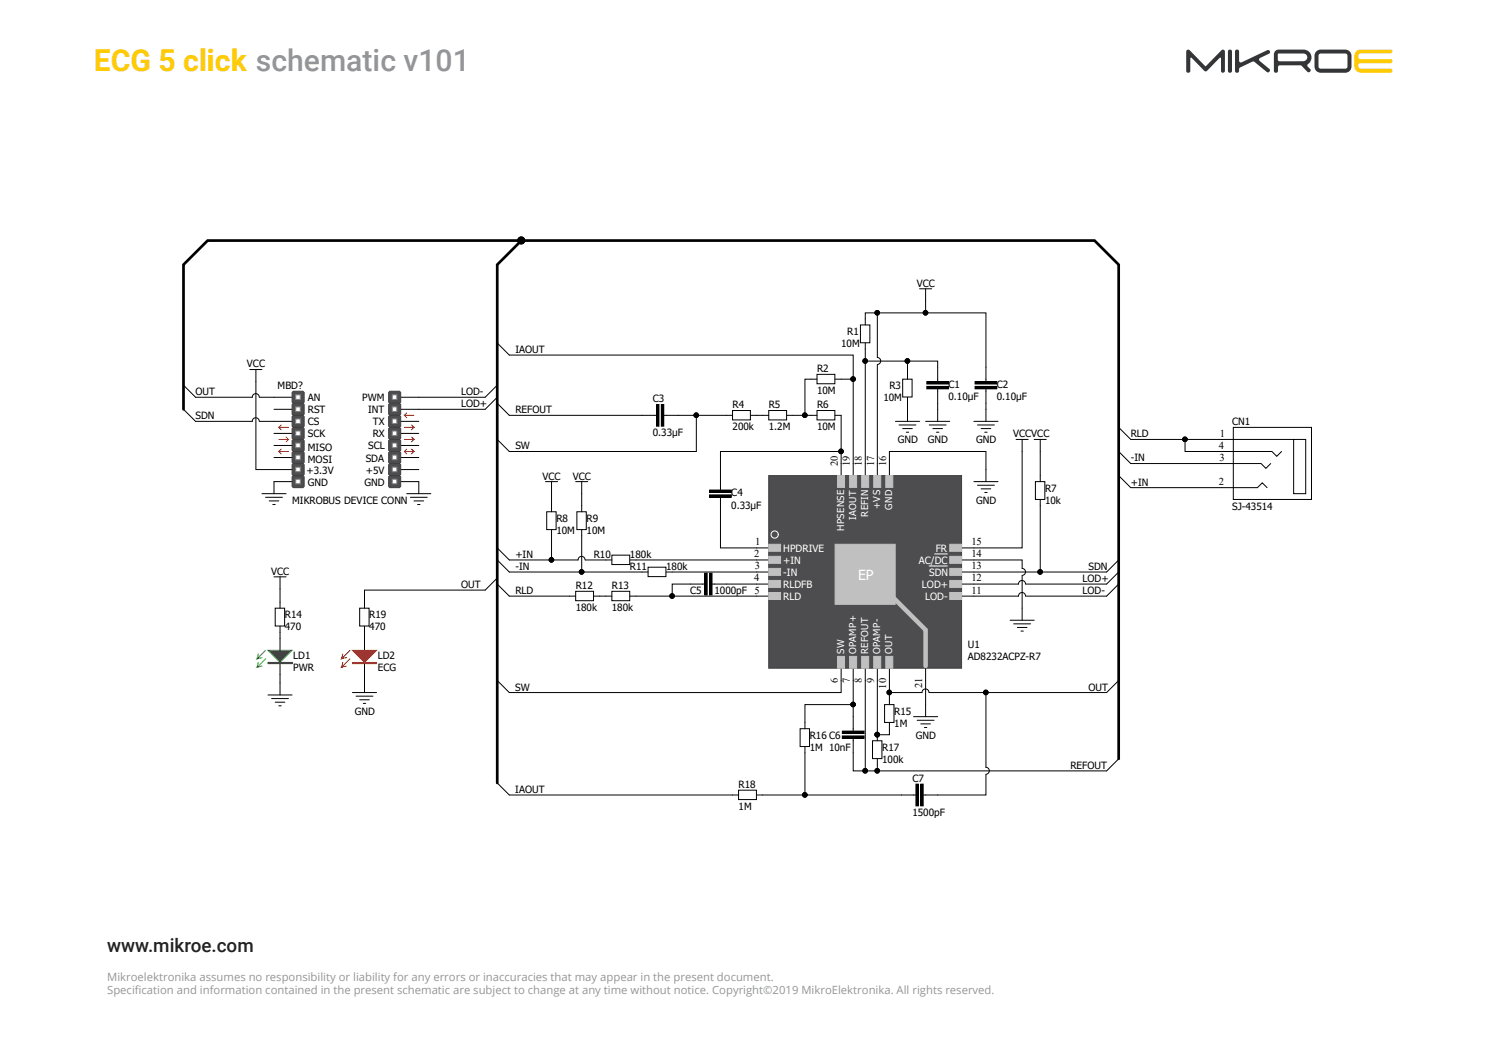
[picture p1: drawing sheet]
<svg xmlns="http://www.w3.org/2000/svg" width="420mm" height="297mm" viewBox="0 0 420 297" stroke-linecap="round" stroke-linejoin="round" font-family="sans-serif">
<path d="M381 14.4l1.3-.5h8.4a.54 .54 0 0 1 .5 .5 .54 .54 0 0 1-.5 .6h-8.6a.9 .9 0 0 0-.5 .8 .9 .9 0 0 0 .5 .8h8.6a.58 .58 0 0 1 .5 .6 .58 .58 0 0 1-.5 .6h-8.6a.8 .8 0 0 0-.5 .8 .8 .8 0 0 0 .7 .7h8.4a.55 .55 0 0 1 .5 .5 .55 .55 0 0 1-.5 .6h-8.4a1.74 1.74 0 0 1-1.8-1.8v-3.3z" fill-rule="evenodd" fill="#ffcb05"/>
<path d="M359 15.1l7.2-.1a1.09 1.09 0 0 1 1.1 1.1 1.09 1.09 0 0 1-1.1 1.1h-6.9l-.3-.5zM358.4 14.2l-.5 1.1v4.6a.58 .58 0 0 0 .6 .5 .58 .58 0 0 0 .5-.5l.1-1.2 .3-.3h5.9l.4 .1a4 4 0 0 0 2.1 1.8l.4-.5-.4-.7a.72 .72 0 0 1-.5-.6 .72 .72 0 0 1 .5-.7 2.22 2.22 0 0 0 .5-2.5 2.22 2.22 0 0 0-2.1-1.4h-6.9zM347.1 14.1l-.1 .3v5.5a.58 .58 0 0 0 .5 .5 .58 .58 0 0 0 .6-.5v-.7l.3-.2 3.7-1.7 3.8 2.9a.57 .57 0 0 0 .7-.1 .57 .57 0 0 0 0-.7l-2.7-2.3-.2-.4 .3-.4 2.5-1.2a.56 .56 0 0 0 .2-.7 .56 .56 0 0 0-.7-.3l-7.3 3.5-.6-.4v-3l-.5-.3zM345.1 14.1l-.1 .3v5.5a.58 .58 0 0 0 .5 .5 .58 .58 0 0 0 .6-.5v-5.5l-.3-.4zM369.8 14.4l.9-.4 7.2-.1a1.74 1.74 0 0 1 1.8 1.8v3a1.74 1.74 0 0 1-1.8 1.7h-6.8a1.74 1.74 0 0 1-1.8-1.7v-3.4zM370.6 15.2l-.2 .5v3l.3 .5 7.2 .1 .6-.3 .1-3.3-.4-.6-7.1-.1zM333.4 14.1l-.1 .4v5.4a.58 .58 0 0 0 .5 .5 .58 .58 0 0 0 .6-.5v-3.5l.3-.2 3.6 3.7 .4 .2 .4-.2 3.5-3.6 .3-.1 .1 3.7a.55 .55 0 0 0 .6 .5 .55 .55 0 0 0 .5-.5v-5.4l-.3-.5-.6 .1-4.5 4.5-4.5-4.5-.4-.2z" fill-rule="evenodd" fill="#343537"/>
<g fill="none" stroke="#000" stroke-width=".28">
<path d="M70.2 103.8h3.4M71.9 103.8v3.4M73.6 138.7h6.8M74.6 139.7h4.7M77 135.3v3.4M114.3 138.7h6.7M115.3 139.7h4.7M117.7 135.3v3.4M75.6 140.7h2.7M76.6 141.8h.7M116.3 140.7h2.7M117.3 141.8h.7"/>
<path d="M77 162.1h3.4M77.3 170.9h2.7v5h-2.7zM78.7 162.1v3.4M78.7 169.2v1.7M78.7 176v1.7M78.7 179.4v3.3M75.3 195.3h6.8M76.3 196.3h4.7M77.3 197.3h2.7M78.3 198.3h.7M78.7 186.1v3.4M78.7 191.9v3.4"/>
</g>
<path d="M75.3 186.3h6.8" fill="none" stroke="#00bf00" stroke-width=".34"/>
<path d="M75.3 186.1h6.8v.4h-6.8z" fill="none" stroke="#00bf00" stroke-width=".28"/>
<path d="M75.3 182.7h6.8l-3.4 3.4z" fill="#00bf00"/>
<path d="M72.6 186.1l-.4 1.4M72.6 183.8l-.4 1.3M74.6 185.1l-2.4 2.4 1.4-.4M74.6 182.7l-2.4 2.4 1.4-.3M75.3 182.7h6.8l-3.4 3.4z" fill="none" stroke="#00bf00" stroke-width=".28"/>
<path d="M216 133.6h54.1v54.2h-54.1z" fill="#4d4d4f" stroke="#443c3e" stroke-width=".28"/>
<g fill="none" stroke="#000" stroke-width=".28">
<path d="M139.7 96.4l3.4 3.4M241.7 91.3h2.7v5h-2.7zM243.1 89.6v1.7M243.1 96.4v1.7M258.3 81.1h3.4M260 81.1v3.4M51.6 108.2l3.3 3.4M51.6 115l3.3 3.4M139.7 113.3l3.4 3.4M139.7 111.6l-3.4 3.4M139.7 108.2l-3.4 3.4M180.4 116.7h4"/>
<path d="M184.4 113.7h.7v6.1h-.7zM185.8 113.7h.7v6.1h-.7zM186.5 116.7h4M204.1 116.7h1.7M205.8 115.3h5v2.7h-5zM210.9 116.7h1.7M214.3 116.7h1.7M216 115.3h5v2.7h-5zM221.1 116.7h1.6M227.8 116.7h1.7M227.8 106.5h1.7M229.5 115.3h5v2.7h-5z"/>
<path d="M229.5 105.2h5v2.6h-5zM234.6 116.7h1.7M234.6 106.5h1.7M251.6 118.4h6.7M252.6 119.4h4.7M253.6 106.5h2.6v5.1h-2.6zM255 104.8v1.7M255 111.6v1.7M255 115v3.4M260 118.4h6.8M260.4 108.6h6.1v.7h-6.1zM260.4 107.2h6.1v.7h-6.1z"/>
<path d="M261.1 119.4h4.7M263.4 103.2v4M263.4 109.3v4M263.4 115v3.4M273.6 118.4h6.8M273.9 108.6h6.1v.7h-6.1zM273.9 107.2h6.1v.7h-6.1zM274.6 119.4h4.8M277 103.2v4M277 109.3v4M277 115v3.4M139.7 123.5l3.4 3.4"/>
<path d="M199.4 139.1h6.1v.6h-6.1zM199.4 137.7h6.1v.7h-6.1zM202.4 133.6v4.1M202.4 139.7v4.1M236.3 130.2v3.4M239.7 130.2v3.4M243.1 130.2v3.4M246.5 130.2v3.4M249.9 130.2v3.4M253.6 120.4h2.7M254.6 121.4h.7M262.1 120.4h2.7"/>
<path d="M263.1 121.4h.7M273.6 135.3h6.8M274.6 136.3h4.8M275.6 120.4h2.7M275.6 137.4h2.7M276.6 121.4h.7M276.6 138.4h.7M277 131.9v3.4M285.5 123.5h3.4M287.2 123.5v3.4M290.5 123.5h3.4M290.9 135.3h2.6v5h-2.6z"/>
<path d="M292.2 123.5v3.4M292.2 133.6v1.7M314.3 120.1l3.4 3.4M314.3 126.9l3.4 3.3M314.3 133.6l3.4 3.4M343.1 123.5h23.7v15.2h-3.4v-15.2M343.1 126.9h14.2l1.4 1.3 1.3-1.3M343.1 137h10.2l1.3-1.3 1.4 1.3M343.1 130.2h11.2l1.3 1.4 1.4-1.4M346.5 120.1h21.9v20.2h-21.9zM139.7 154l3.4 3.3M139.7 157.3l3.4 3.4"/>
<path d="M153.6 143.8h2.6v5h-2.6zM154.9 142.1v1.7M154.9 148.9v1.7M162.1 143.8h2.6v5h-2.6zM163.4 142.1v1.7M163.4 148.9v1.7M170.2 157.3h1.7M171.9 156h5v2.6h-5zM177 157.3h1.7M182.1 159.4h5v2.6h-5zM212.6 154h3.4M212.6 157.3h3.4"/>
<path d="M270.2 154h3.4M270.2 157.3h3.4M292.2 140.4v1.7M314.3 157.3l-3.4 3.4M102.4 179.4v3.3M139.7 164.1l3.4 3.4M160 167.5h1.7M161.7 166.1h5v2.7h-5zM166.8 167.5h1.7M170.2 167.5h1.7M171.9 166.1h5v2.7h-5zM177 167.5h1.7"/>
<path d="M180.4 160.7h1.7M187.2 160.7h1.6M193.9 164.1h4.1M198 161.1h.7v6.1h-.7zM199.4 161.1h.6v6.1h-.6zM200 164.1h4.1M212.6 160.7h3.4M212.6 164.1h3.4M212.6 167.5h3.4M270.2 160.7h3.4M270.2 164.1h3.4M270.2 167.5h3.4"/>
<path d="M314.3 160.7l-3.4 3.4M314.3 164.1l-3.4 3.4M102.4 186.1v3.4M139.7 191.2l3.4 3.4M236.3 187.8v3.4M239.7 187.8v3.4M243.1 187.8v3.4M246.5 187.8v3.4M248.5 198h2.7v5h-2.7zM249.9 187.8v3.4M249.9 196.3v1.7M260 187.8v3.4"/>
<path d="M260 198v3.4M314.3 191.2l-3.4 3.4M139.7 220l3.4 3.4M224.8 204.8h2.6v5h-2.6zM226.1 203.1v1.7M226.1 209.8v1.7M236.6 205.4h6.1v.7h-6.1zM236.6 206.8h6.1v.7h-6.1zM239.7 201.4v4M239.7 207.5v4M245.1 208.1h2.7v5.1h-2.7zM246.5 206.4v1.7"/>
<path d="M246.5 213.2v1.7M249.9 203.1v1.7M256.6 201.4h6.8M257.7 202.4h4.7M258.7 203.4h2.7M259.7 204.4h.7M314.3 213.2l-3.4 3.4M205.8 223.4h1.7M207.5 222h5v2.7h-5zM212.6 223.4h1.7M253.3 223.4h4M257.3 220.3h.7v6.1h-.7z"/>
<path d="M258.7 220.3h.7v6.1h-.7zM259.4 223.4h4"/>
</g>
<g fill="none" stroke="#fff" stroke-width=".28">
<path d="M261 159h3.4M262.6 155.6h1.8M264.5 159h1.6M264.5 155.6h1.6"/>
<circle cx="217.6" cy="150.2" r="1.02"/>
</g>
<g fill="#c0c0c0" stroke="#c0c0c0" stroke-width=".28">
<path d="M234.6 152.9h16.9v16.9h-16.9z"/>
<path d="M248.8 133.6h2v3.4h-2z"/>
<path d="M245.5 133.6h1.9v3.4h-1.9z"/>
<path d="M242.1 133.6h1.9v3.4h-1.9z"/>
<path d="M238.7 133.6h1.9v3.4h-1.9z"/>
<path d="M235.3 133.6h2v3.4h-2z"/>
<path d="M216 166.5h3.3v2h-3.3z"/>
<path d="M216 163.1h3.3v2h-3.3z"/>
<path d="M216 159.7h3.3v2h-3.3z"/>
<path d="M216 156.3h3.3v2h-3.3z"/>
<path d="M216 152.9h3.3v2h-3.3z"/>
<path d="M266.8 152.9h3.3v2h-3.3z"/>
<path d="M266.8 156.3h3.3v2h-3.3z"/>
<path d="M266.8 159.7h3.3v2h-3.3z"/>
<path d="M266.8 163.1h3.3v2h-3.3z"/>
<path d="M266.8 166.5h3.3v2h-3.3z"/>
<path d="M235.3 184.4h2v3.4h-2z"/>
<path d="M238.7 184.4h1.9v3.4h-1.9z"/>
<path d="M242.1 184.4h1.9v3.4h-1.9z"/>
<path d="M245.5 184.4h1.9v3.4h-1.9z"/>
<path d="M248.8 184.4h2v3.4h-2z"/>
</g>
<path d="M250.5 167.5l9.5 9.5v10.1" fill="none" stroke="#c0c0c0" stroke-width="1.3"/>
<g fill="#000">
<path d="M184.4 113.7h.7v6.1h-.7z" fill-rule="evenodd"/>
<path d="M185.8 113.7h.7v6.1h-.7z" fill-rule="evenodd"/>
<path d="M260.4 108.6h6.1v.7h-6.1z" fill-rule="evenodd"/>
<path d="M260.4 107.2h6.1v.7h-6.1z" fill-rule="evenodd"/>
<path d="M273.9 108.6h6.1v.7h-6.1z" fill-rule="evenodd"/>
<path d="M273.9 107.2h6.1v.7h-6.1z" fill-rule="evenodd"/>
<path d="M199.4 139.1h6.1v.6h-6.1z" fill-rule="evenodd"/>
<path d="M199.4 137.7h6.1v.7h-6.1z" fill-rule="evenodd"/>
<path d="M198 161.1h.7v6.1h-.7z" fill-rule="evenodd"/>
<path d="M199.4 161.1h.6v6.1h-.6z" fill-rule="evenodd"/>
<path d="M236.6 205.4h6.1v.7h-6.1z" fill-rule="evenodd"/>
<path d="M236.6 206.8h6.1v.7h-6.1z" fill-rule="evenodd"/>
<path d="M257.3 220.3h.7v6.1h-.7z" fill-rule="evenodd"/>
<path d="M258.7 220.3h.7v6.1h-.7z" fill-rule="evenodd"/>
</g>
<circle cx="246.4" cy="206.4" r=".64" fill="#000" stroke="#000" stroke-width=".28"/>
<path d="M99 186.3h6.8" fill="none" stroke="#f00" stroke-width=".34"/>
<path d="M99 186.1h6.8v.4h-6.8z" fill="none" stroke="#f00" stroke-width=".28"/>
<path d="M99 182.7h6.8l-3.4 3.4z" fill="#f30"/>
<path d="M96.3 186.1l-.3 1.4M96.3 183.8l-.3 1.3M98.3 185.1l-2.3 2.4 1.3-.4M98.3 182.7l-2.3 2.4 1.3-.3M99 182.7h6.8l-3.4 3.4z" fill="none" stroke="#f00" stroke-width=".28"/>
<g fill="none" stroke="#000" stroke-width=".28">
<path d="M77 111.6h5.1M77 115h5.1M77 118.4h5.1M112.6 111.6h5.1M112.6 115h5.1M112.6 118.4h5.1M77 135.3h5.1M77 121.8h5.1M77 125.2h5.1M77 128.6h5.1M77 131.9h5.1M112.6 135.3h5.1"/>
<path d="M112.6 121.8h5.1M112.6 125.2h5.1M112.6 128.6h5.1M112.6 131.9h5.1M153.3 135.3h3.3M154.9 135.3v3.4M161.7 135.3h3.4M163.4 135.3v3.4M101 170.9h2.7v5h-2.7zM102.4 169.2v1.7M102.4 176v1.7M139.7 162.4l-3.4 3.4"/>
<path d="M283.8 174.3h6.7M284.8 175.3h4.7M285.8 176.3h2.7M286.8 177.3h.7M287.2 170.9v3.4M99 194.6h6.8M100 195.6h4.8M101 196.6h2.8M102.1 197.6h.6M102.4 191.2v3.4"/>
</g>
<path d="M82.1 110.3l.3-.4h2.7l.4 .4v2.7l-.4 .3h-2.7l-.3-.3z" fill-rule="evenodd" fill="#4d4d4f"/>
<path d="M82.1 110.3l.3-.4h2.7l.4 .4v2.7l-.4 .3h-2.7l-.3-.3z" fill="none" stroke="#443c3e" stroke-width=".28"/>
<path d="M82.1 113.7l.3-.4h2.7l.4 .4v2.7l-.4 .3h-2.7l-.3-.3z" fill-rule="evenodd" fill="#4d4d4f"/>
<path d="M82.1 113.7l.3-.4h2.7l.4 .4v2.7l-.4 .3h-2.7l-.3-.3z" fill="none" stroke="#443c3e" stroke-width=".28"/>
<g fill="#fff" stroke="#808080" stroke-width=".28">
<path d="M83.1 110.9h1.3v1.3h-1.3z"/>
<path d="M83.1 114.3h1.3v1.3h-1.3z"/>
</g>
<path d="M82.1 117l.3-.3h2.7l.4 .3v2.8l-.4 .3h-2.7l-.3-.3z" fill-rule="evenodd" fill="#4d4d4f"/>
<path d="M82.1 117l.3-.3h2.7l.4 .3v2.8l-.4 .3h-2.7l-.3-.3z" fill="none" stroke="#443c3e" stroke-width=".28"/>
<path d="M82.1 120.4l.3-.3h2.7l.4 .3v2.7l-.4 .4h-2.7l-.3-.4z" fill-rule="evenodd" fill="#4d4d4f"/>
<path d="M82.1 120.4l.3-.3h2.7l.4 .3v2.7l-.4 .4h-2.7l-.3-.4z" fill="none" stroke="#443c3e" stroke-width=".28"/>
<g fill="#fff" stroke="#808080" stroke-width=".28">
<path d="M83.1 117.7h1.3v1.3h-1.3z"/>
<path d="M83.1 121.1h1.3v1.3h-1.3z"/>
</g>
<path d="M82.1 123.8l.3-.3h2.7l.4 .3v2.7l-.4 .4h-2.7l-.3-.4z" fill-rule="evenodd" fill="#4d4d4f"/>
<path d="M82.1 123.8l.3-.3h2.7l.4 .3v2.7l-.4 .4h-2.7l-.3-.4z" fill="none" stroke="#443c3e" stroke-width=".28"/>
<path d="M82.1 127.2l.3-.3h2.7l.4 .3v2.7l-.4 .3h-2.7l-.3-.3z" fill-rule="evenodd" fill="#4d4d4f"/>
<path d="M82.1 127.2l.3-.3h2.7l.4 .3v2.7l-.4 .3h-2.7l-.3-.3z" fill="none" stroke="#443c3e" stroke-width=".28"/>
<g fill="#fff" stroke="#808080" stroke-width=".28">
<path d="M83.1 124.5h1.3v1.3h-1.3z"/>
<path d="M83.1 127.9h1.3v1.3h-1.3z"/>
</g>
<path d="M82.1 130.6l.3-.4h2.7l.4 .4v2.7l-.4 .3h-2.7l-.3-.3z" fill-rule="evenodd" fill="#4d4d4f"/>
<path d="M82.1 130.6l.3-.4h2.7l.4 .4v2.7l-.4 .3h-2.7l-.3-.3z" fill="none" stroke="#443c3e" stroke-width=".28"/>
<path d="M82.1 134l.3-.4h2.7l.4 .4v2.7l-.4 .3h-2.7l-.3-.3z" fill-rule="evenodd" fill="#4d4d4f"/>
<path d="M82.1 134l.3-.4h2.7l.4 .4v2.7l-.4 .3h-2.7l-.3-.3z" fill="none" stroke="#443c3e" stroke-width=".28"/>
<g fill="#fff" stroke="#808080" stroke-width=".28">
<path d="M83.1 131.3h1.3v1.3h-1.3z"/>
<path d="M83.1 134.7h1.3v1.2h-1.3z"/>
</g>
<path d="M109.2 110.3l.3-.4h2.7l.4 .4v2.7l-.4 .3h-2.7l-.3-.3z" fill-rule="evenodd" fill="#4d4d4f"/>
<path d="M109.2 110.3l.3-.4h2.7l.4 .4v2.7l-.4 .3h-2.7l-.3-.3z" fill="none" stroke="#443c3e" stroke-width=".28"/>
<path d="M109.2 113.7l.3-.4h2.7l.4 .4v2.7l-.4 .3h-2.7l-.3-.3z" fill-rule="evenodd" fill="#4d4d4f"/>
<path d="M109.2 113.7l.3-.4h2.7l.4 .4v2.7l-.4 .3h-2.7l-.3-.3z" fill="none" stroke="#443c3e" stroke-width=".28"/>
<g fill="#fff" stroke="#808080" stroke-width=".28">
<path d="M110.2 110.9h1.3v1.3h-1.3z"/>
<path d="M110.2 114.3h1.3v1.3h-1.3z"/>
</g>
<path d="M109.2 117l.3-.3h2.7l.4 .3v2.8l-.4 .3h-2.7l-.3-.3z" fill-rule="evenodd" fill="#4d4d4f"/>
<path d="M109.2 117l.3-.3h2.7l.4 .3v2.8l-.4 .3h-2.7l-.3-.3z" fill="none" stroke="#443c3e" stroke-width=".28"/>
<path d="M109.2 120.4l.3-.3h2.7l.4 .3v2.7l-.4 .4h-2.7l-.3-.4z" fill-rule="evenodd" fill="#4d4d4f"/>
<path d="M109.2 120.4l.3-.3h2.7l.4 .3v2.7l-.4 .4h-2.7l-.3-.4z" fill="none" stroke="#443c3e" stroke-width=".28"/>
<g fill="#fff" stroke="#808080" stroke-width=".28">
<path d="M110.2 117.7h1.3v1.3h-1.3z"/>
<path d="M110.2 121.1h1.3v1.3h-1.3z"/>
</g>
<path d="M109.2 123.8l.3-.3h2.7l.4 .3v2.7l-.4 .4h-2.7l-.3-.4z" fill-rule="evenodd" fill="#4d4d4f"/>
<path d="M109.2 123.8l.3-.3h2.7l.4 .3v2.7l-.4 .4h-2.7l-.3-.4z" fill="none" stroke="#443c3e" stroke-width=".28"/>
<path d="M109.2 127.2l.3-.3h2.7l.4 .3v2.7l-.4 .3h-2.7l-.3-.3z" fill-rule="evenodd" fill="#4d4d4f"/>
<path d="M109.2 127.2l.3-.3h2.7l.4 .3v2.7l-.4 .3h-2.7l-.3-.3z" fill="none" stroke="#443c3e" stroke-width=".28"/>
<g fill="#fff" stroke="#808080" stroke-width=".28">
<path d="M110.2 124.5h1.3v1.3h-1.3z"/>
<path d="M110.2 127.9h1.3v1.3h-1.3z"/>
</g>
<path d="M109.2 130.6l.3-.4h2.7l.4 .4v2.7l-.4 .3h-2.7l-.3-.3z" fill-rule="evenodd" fill="#4d4d4f"/>
<path d="M109.2 130.6l.3-.4h2.7l.4 .4v2.7l-.4 .3h-2.7l-.3-.3z" fill="none" stroke="#443c3e" stroke-width=".28"/>
<path d="M109.2 134l.3-.4h2.7l.4 .4v2.7l-.4 .3h-2.7l-.3-.3z" fill-rule="evenodd" fill="#4d4d4f"/>
<path d="M109.2 134l.3-.4h2.7l.4 .4v2.7l-.4 .3h-2.7l-.3-.3z" fill="none" stroke="#443c3e" stroke-width=".28"/>
<g fill="#fff" stroke="#808080" stroke-width=".28">
<path d="M110.2 131.3h1.3v1.3h-1.3z"/>
<path d="M110.2 134.7h1.3v1.2h-1.3z"/>
</g>
<g fill="none" stroke="#ee0e22" stroke-width=".28">
<path d="M79 119.4l-.7 .7M114.3 116l-.7 .7M115.6 119.4l.7 .7M116.3 116.7h-2.7l.7 .7M78.3 123.5h2.7l-.6 .7M79 126.2l-.7 .7M80.4 122.8l.6 .7M81 126.9h-2.7l.7 .6M81 120.1h-2.7l.7 .7M113.6 120.1h2.7l-.7 .7M113.6 123.5h2.7l-.7 .7M113.6 126.9h2.7l-.7 .6"/>
<path d="M113.6 126.9l.7 .6M114.3 126.2l-.7 .7M115.6 122.8l.7 .7M115.6 126.2l.7 .7"/>
</g>
<g fill="none" stroke="#000" stroke-width=".28">
<path d="M143.1 99.8h96.6v6.7M243.1 89.6v-1.7h33.9v15.3M243.1 98.1v32.1M246.5 87.9v12.5a.98 .98 0 0 1 .9 1 .98 .98 0 0 1-.9 1M260 84.5v3.4M71.9 107.2v24.7h5.1M72.8 111.6a.98 .98 0 0 0-.9-1 .98 .98 0 0 0-1 1h-16M72.8 118.4a.98 .98 0 0 0-.9-1 .98 .98 0 0 0-1 1h-16M72.9 111.6h4.1M72.9 118.4h4.1M117.7 111.6h18.6M117.7 115h18.6"/>
<path d="M143.1 116.7h37.3M190.5 116.7h13.6M195.6 116.7v10.2h-52.5M212.6 116.7h1.7M222.7 116.7h3.4M227.8 106.5h-1.7v10.2h1.7M236.3 106.5h3.4v23.7M236.3 116.7v10.2M243.1 101.5h11.9v3.3M246.5 102.5v27.7M255 101.5h8.4v1.7M255 113.3v1.7"/>
<path d="M263.4 113.3v1.7M277 113.3v1.7M154.9 138.7v3.4M163.4 138.7v3.4M236.3 130.2v-3.3h-33.9v6.7M249.9 130.2v-3.3h27.1v5M287.2 126.9v27.1h-13.6M292.2 126.9v6.7M317.7 123.5h25.4M317.7 130.2h25.4M317.7 137h25.4M332.9 123.5v3.4h10.2"/>
<path d="M154.9 150.6v6.7h-11.8M163.4 150.6v10.1M164.4 157.3a.98 .98 0 0 0-1-1 .98 .98 0 0 0-1 1h-7.5M164.4 157.3h5.8M178.7 157.3h33.9M202.4 143.8v10.2h10.2M273.6 157.3h13.6v2.4a.98 .98 0 0 1 .9 1 .98 .98 0 0 1-.9 1M292.2 142.1v18.6h-18.6M78.7 165.5v3.7M78.7 177.7v1.7M102.4 177.7v1.7M136.3 165.8h-33.9v3.4"/>
<path d="M143.1 160.7h37.3M143.1 167.5h16.9M168.5 167.5h1.7M178.7 167.5h33.9M188.8 160.7h23.8M193.9 164.1h-5.1v3.4M204.1 164.1h8.5M287.2 161.7v9.2M288.1 164.1a.98 .98 0 0 0-1-1 .98 .98 0 0 0-1 1h-12.5M288.1 167.5a.98 .98 0 0 0-1-1 .98 .98 0 0 0-1 1h-12.5M288.2 167.5h22.7M288.2 164.1h22.7"/>
<path d="M292.2 160.7h18.7M78.7 189.5v2.4M102.4 189.5v1.7M236.3 191.2v3.4h-93.2M239.7 198h-13.6v5.1M239.7 191.2v10.2M243.1 191.2v25.4h-3.4v-5.1M246.5 191.2v15.2h3.4v-1.6M249.9 191.2v3.4h9.1a.98 .98 0 0 1 1-1 .98 .98 0 0 1 1 1M249.9 194.6v1.7M260 191.2v6.8M261.1 194.6h49.8"/>
<path d="M277 194.6v21a.98 .98 0 0 1 .9 1 .98 .98 0 0 1-.9 1M226.1 211.5v11.9h-11.8M246.5 214.9v1.7h-3.4M246.5 216.6h64.4M277 217.6v5.8h-13.6M143.1 223.4h62.7M226.1 223.4h27.2"/>
</g>
<g fill="#000" stroke="#000" stroke-width=".28">
<circle cx="146.4" cy="67.6" r=".98"/>
<circle cx="246.4" cy="87.9" r=".64"/>
<circle cx="260" cy="87.9" r=".64"/>
<circle cx="195.6" cy="116.7" r=".64"/>
<circle cx="226.1" cy="116.7" r=".64"/>
<circle cx="239.7" cy="106.5" r=".64"/>
<circle cx="243.1" cy="101.4" r=".64"/>
<circle cx="254.9" cy="101.4" r=".64"/>
<circle cx="236.3" cy="126.8" r=".64"/>
<circle cx="332.9" cy="123.4" r=".64"/>
<circle cx="154.9" cy="157.3" r=".64"/>
<circle cx="163.4" cy="160.7" r=".64"/>
<circle cx="188.8" cy="167.5" r=".64"/>
<circle cx="292.2" cy="160.7" r=".64"/>
<circle cx="239.7" cy="197.9" r=".64"/>
<circle cx="249.8" cy="194.6" r=".64"/>
<circle cx="277" cy="194.6" r=".64"/>
<circle cx="243.1" cy="216.6" r=".64"/>
<circle cx="246.4" cy="206.4" r=".64"/>
<circle cx="246.4" cy="216.6" r=".64"/>
<circle cx="226.1" cy="223.3" r=".64"/>
</g>
<path d="M146.5 67.6h-88.2l-6.7 6.8v40.6M314.3 213.2v-138.8l-6.8-6.8h-161l-6.8 6.8v145.6" fill="none" stroke="#000" stroke-width=".76"/>
<text font-size="8.5" fill="#ffcb05" x="26.4" y="19.9">ECG 5 click schematic v101</text>
<text font-size="5.3" fill="#231f20" x="30.1" y="267.5">www.mikroe.com</text>
<text font-size="3.9" fill="#fff" x="241.1" y="163">EP</text>
<g font-size="3.2" fill="#939598">
<text x="30.1" y="275.6">Mikroelektronika assumes no responsibility or liability for any errors or inaccuracies that may appear in the present document.</text>
<text x="30.1" y="279.4">Specif</text>
<text x="37.9" y="279.4">ication and information contained in the present schematic are subject to change at any time without notice. Copyright©2019 MikroElektronika. All rights reserved.</text>
</g>
<g font-size="3">
<text x="342.7" y="122.7">1</text>
<text x="342.4" y="126.1">4</text>
<text x="342.6" y="129.5">3</text>
<text x="342.4" y="136.3">2</text>
<text x="212.2" y="153.2">1</text>
<text x="272.9" y="153.2">15</text>
<text x="211.9" y="156.6">2</text>
<text x="212.1" y="160">3</text>
<text x="272.9" y="160">13</text>
<text x="272.9" y="156.6">14</text>
<text x="211.9" y="163.4">4</text>
<text x="212" y="166.8">5</text>
<text x="272.9" y="166.8">11</text>
<text x="272.9" y="163.4">12</text>
</g>
<g font-size="2.9">
<text x="235.4" y="130.9" transform="rotate(-90 235.4 130.9)">20</text>
<text x="238.8" y="130.9" transform="rotate(-90 238.8 130.9)">19</text>
<text x="242.2" y="130.9" transform="rotate(-90 242.2 130.9)">18</text>
<text x="245.5" y="130.9" transform="rotate(-90 245.5 130.9)">17</text>
<text x="248.9" y="130.9" transform="rotate(-90 248.9 130.9)">16</text>
<text x="235.4" y="192" transform="rotate(-90 235.4 192)">6</text>
<text x="238.8" y="192" transform="rotate(-90 238.8 192)">7</text>
<text x="242.2" y="191.9" transform="rotate(-90 242.2 191.9)">8</text>
<text x="245.5" y="192" transform="rotate(-90 245.5 192)">9</text>
<text x="248.9" y="193.5" transform="rotate(-90 248.9 193.5)">10</text>
<text x="259.1" y="193.3" transform="rotate(-90 259.1 193.3)">21</text>
</g>
<g font-size="2.8">
<text x="257.5" y="80.6">VCC</text>
<text x="238" y="94.1">R1</text>
<text x="144.8" y="99.2">IAOUT</text>
<text x="236.3" y="97.5">10M</text>
<text x="69.4" y="103.3">VCC</text>
<text x="229.5" y="104.6">R2</text>
<text x="54.9" y="111">OUT</text>
<text x="78" y="109.4">MBD?</text>
<text x="86.5" y="112.7">AN</text>
<text x="101.7" y="112.7">PWM</text>
<text x="129.5" y="111">LOD-</text>
<text x="183.4" y="113.1">C3</text>
<text x="229.5" y="110.7">10M</text>
<text x="248.2" y="112.7">10M</text>
<text x="249.9" y="109.4">R3</text>
<text x="266.5" y="109">C1</text>
<text x="266.5" y="112.4">0.10µF</text>
<text x="280" y="109">C2</text>
<text x="280" y="112.4">0.10µF</text>
<text x="54.9" y="117.8">SDN</text>
<text x="86.5" y="116.1">RST</text>
<text x="86.5" y="119.5">CS</text>
<text x="103.4" y="116.1">INT</text>
<text x="104.8" y="119.5">TX</text>
<text x="129.5" y="114.4">LOD+</text>
<text x="144.8" y="116.1">REFOUT</text>
<text x="205.8" y="114.8">R4</text>
<text x="216" y="114.8">R5</text>
<text x="229.5" y="114.8">R6</text>
<text x="346.1" y="119.5">CN1</text>
<text x="86.5" y="122.9">SCK</text>
<text x="104.7" y="122.9">RX</text>
<text x="183.4" y="122.6">0.33µF</text>
<text x="205.8" y="120.9">200k</text>
<text x="216" y="120.9">1.2M</text>
<text x="229.5" y="120.9">10M</text>
<text x="252.2" y="124.6">GND</text>
<text x="260.7" y="124.6">GND</text>
<text x="274.2" y="124.6">GND</text>
<text x="284.6" y="122.9">VCCVCC</text>
<text x="317.7" y="122.9">RLD</text>
<text x="86.5" y="130">MOSI</text>
<text x="86.5" y="126.6">MISO</text>
<text x="102.7" y="129.7">SDA</text>
<text x="103.4" y="126.3">SCL</text>
<text x="144.8" y="126.3">SW</text>
<text x="317.7" y="129.7">-IN</text>
<text x="86.1" y="133.1">+3.3V</text>
<text x="86.5" y="136.4">GND</text>
<text x="102.4" y="136.5">GND</text>
<text x="102.7" y="133.1">+5V</text>
<text x="152.4" y="134.8">VCC</text>
<text x="160.9" y="134.8">VCC</text>
<text x="317.7" y="136.4">+IN</text>
<text x="82.1" y="141.5">MIKROBUS DEVICE CONN</text>
<text x="205.5" y="139.5">C4</text>
<text x="205.5" y="142.9">0.33µF</text>
<text x="274.2" y="141.5">GND</text>
<text x="293.6" y="138.1">R7</text>
<text x="293.6" y="141.5">10k</text>
<text x="346.1" y="143.2">SJ-43514</text>
<text x="156.3" y="146.6">R8</text>
<text x="156.3" y="150">10M</text>
<text x="164.8" y="146.6">R9</text>
<text x="164.8" y="150">10M</text>
<text x="76.2" y="161.5">VCC</text>
<text x="144.8" y="156.8">+IN</text>
<text x="144.8" y="160.2">-IN</text>
<text x="166.8" y="156.8">R10</text>
<text x="177" y="160.2">R11</text>
<text x="177" y="156.8">180k</text>
<text x="187.2" y="160.2">180k</text>
<text x="305.8" y="160.2">SDN</text>
<text x="129.5" y="165.2">OUT</text>
<text x="144.8" y="166.9">RLD</text>
<text x="161.7" y="165.6">R12</text>
<text x="171.9" y="165.6">R13</text>
<text x="193.9" y="166.9">C5</text>
<text x="200.7" y="166.9">1000pF</text>
<text x="304.1" y="163.5">LOD+</text>
<text x="304.1" y="166.9">LOD-</text>
<text x="80" y="173.7">R14</text>
<text x="103.8" y="173.7">R19</text>
<text x="161.7" y="171.7">180k</text>
<text x="171.9" y="171.7">180k</text>
<text x="80" y="177.1">470</text>
<text x="103.8" y="177.1">470</text>
<text x="82.4" y="185.2">LD1</text>
<text x="106.1" y="185.2">LD2</text>
<text x="271.9" y="182.2">U1</text>
<text x="271.9" y="185.6">AD8232ACPZ-R7</text>
<text x="82.4" y="188.6">PWR</text>
<text x="106.1" y="188.6">ECG</text>
<text x="144.8" y="194">SW</text>
<text x="305.8" y="194">OUT</text>
<text x="99.7" y="200.8">GND</text>
<text x="251.2" y="200.8">R15</text>
<text x="227.5" y="207.6">R16 C6</text>
<text x="251.2" y="204.2">1M</text>
<text x="257.3" y="207.6">GND</text>
<text x="227.5" y="211">1M 10nF</text>
<text x="247.8" y="211">R17</text>
<text x="247.8" y="214.3">100k</text>
<text x="207.5" y="221.5">R18</text>
<text x="256.3" y="219.8">C7</text>
<text x="300.7" y="216">REFOUT</text>
<text x="144.8" y="222.8">IAOUT</text>
<text x="207.5" y="227.5">1M</text>
<text x="256.3" y="229.2">1500pF</text>
</g>
<g font-size="2.8" fill="#fff">
<text x="220" y="155.1">HPDRIVE</text>
<text x="262.9" y="155.1">FR</text>
<text x="220" y="158.5">+IN</text>
<text x="220" y="161.8">-IN</text>
<text x="258.1" y="158.5">AC/DC</text>
<text x="261" y="161.8">SDN</text>
<text x="220" y="165.2">RLDFB</text>
<text x="259" y="165.2">LOD+</text>
<text x="220" y="168.6">RLD</text>
<text x="259.9" y="168.6">LOD-</text>
</g>
<g font-size="2.7" fill="#fff">
<text x="247.3" y="142.9" transform="rotate(-90 247.3 142.9)">+VS</text>
<text x="250.7" y="143.2" transform="rotate(-90 250.7 143.2)">GND</text>
<text x="237.1" y="149.2" transform="rotate(-90 237.1 149.2)">HPSENSE</text>
<text x="240.5" y="146" transform="rotate(-90 240.5 146)">IAOUT</text>
<text x="243.9" y="145.2" transform="rotate(-90 243.9 145.2)">REFIN</text>
<text x="237.1" y="183.8" transform="rotate(-90 237.1 183.8)">SW</text>
<text x="240.5" y="183.8" transform="rotate(-90 240.5 183.8)">OPAMP+</text>
<text x="243.9" y="183.8" transform="rotate(-90 243.9 183.8)">REFOUT</text>
<text x="247.3" y="183.8" transform="rotate(-90 247.3 183.8)">OPAMP-</text>
<text x="250.7" y="183.8" transform="rotate(-90 250.7 183.8)">OUT</text>
</g>
</svg>
